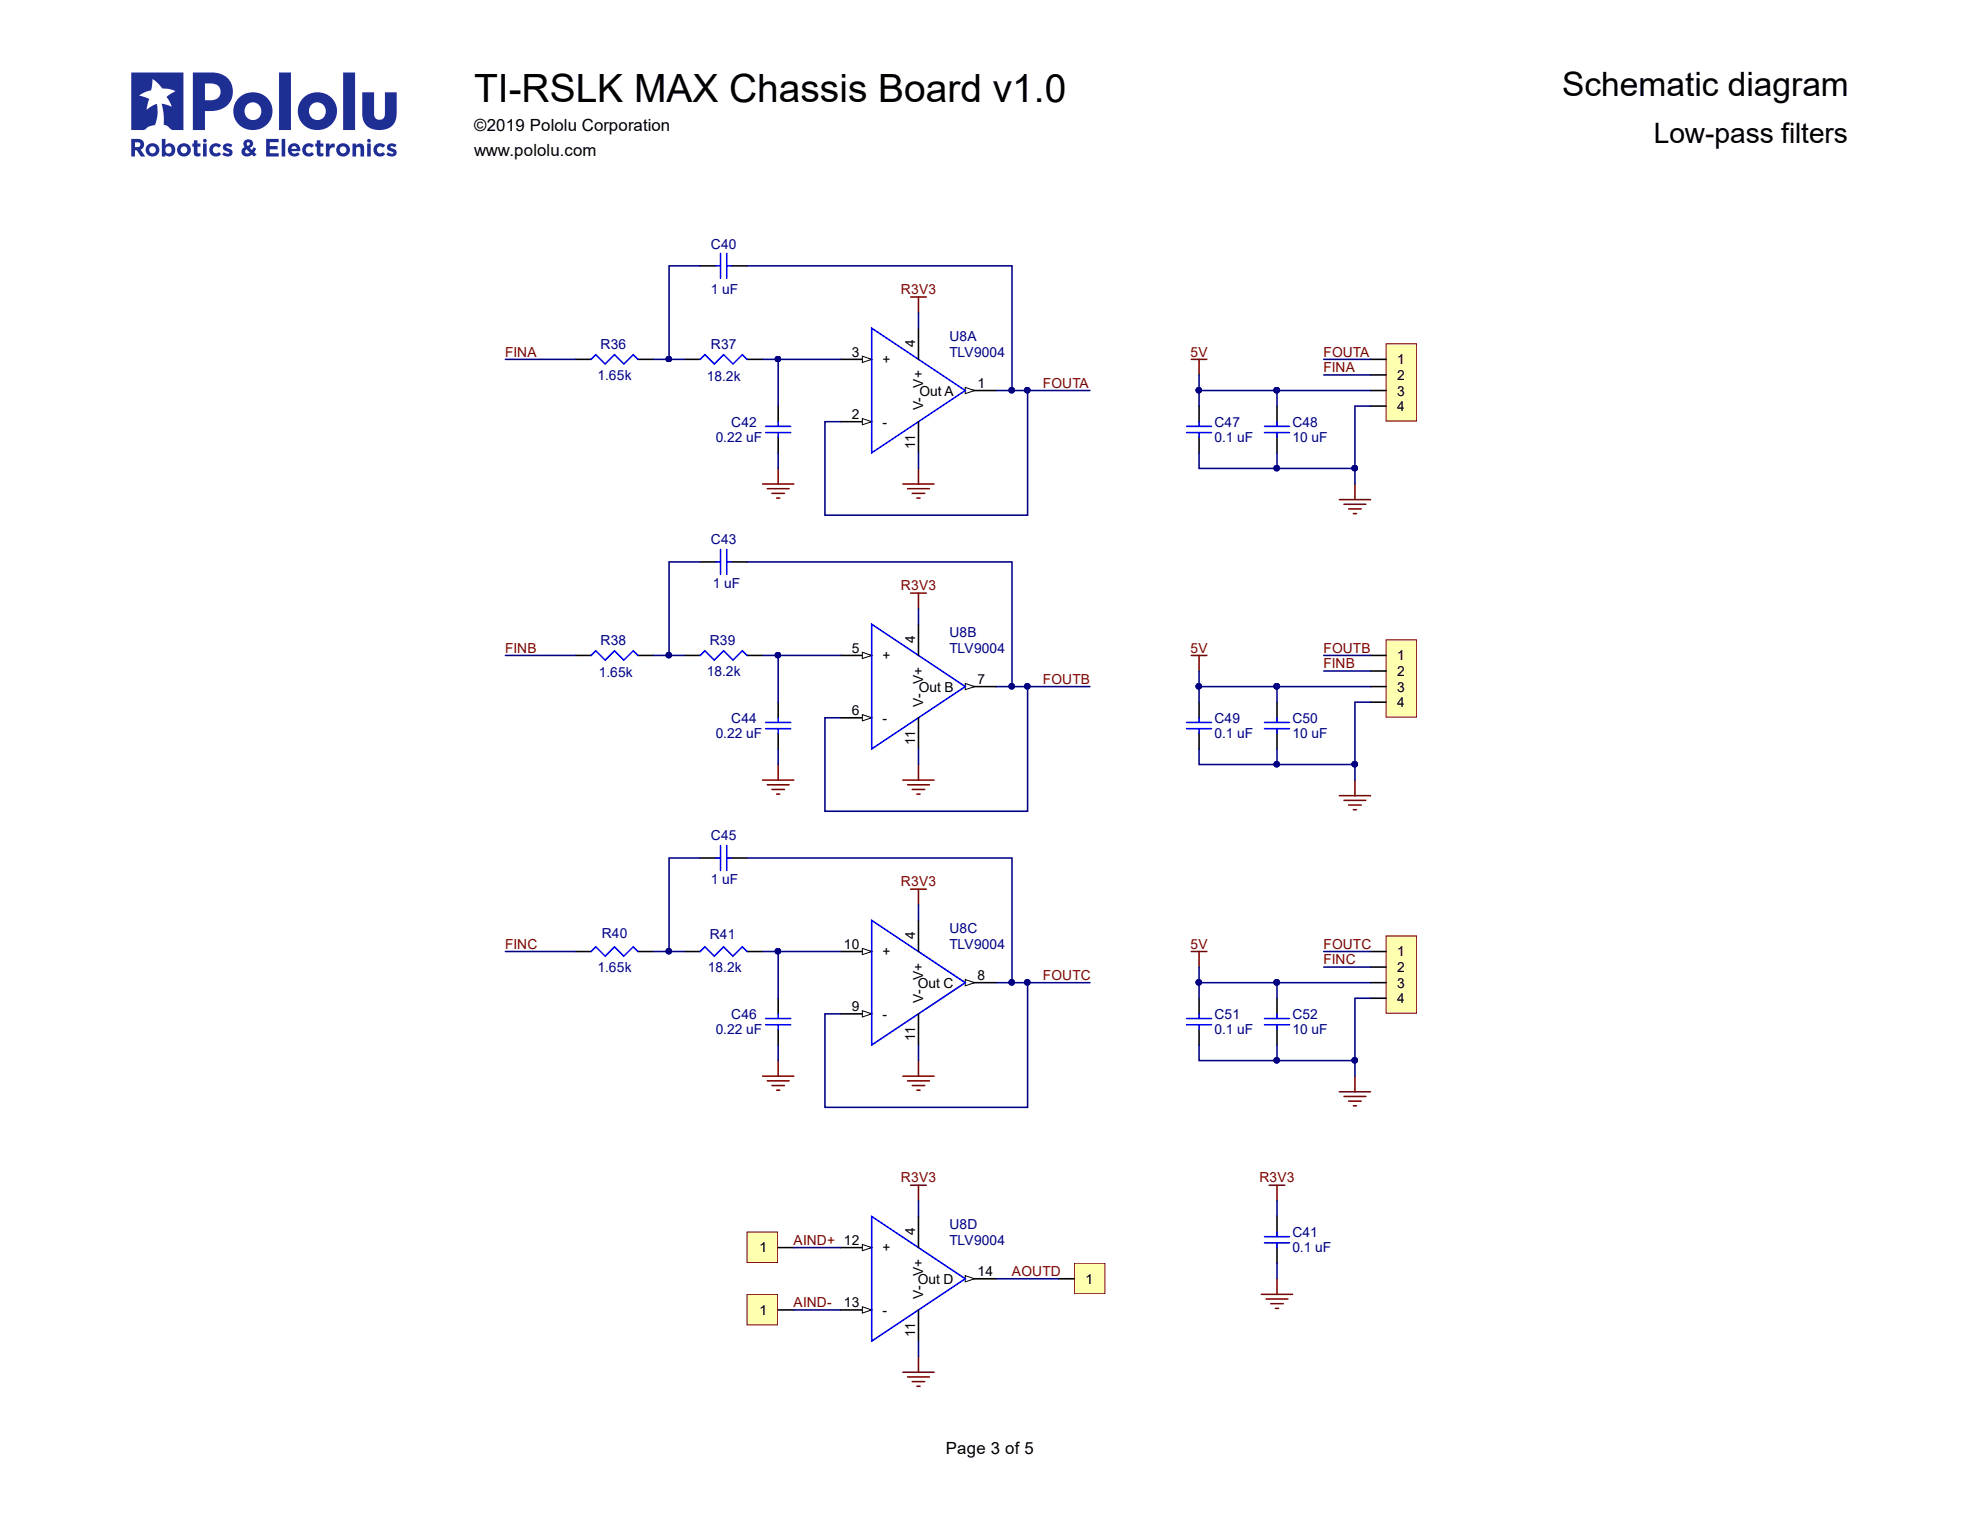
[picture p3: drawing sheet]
<svg xmlns="http://www.w3.org/2000/svg" width="279mm" height="216mm" viewBox="0 0 279 216" stroke-linecap="round" stroke-linejoin="round" font-family="sans-serif">
<path d="M136.2 55.1h4.4" fill="none" stroke="#000" stroke-width=".22"/>
<path d="M136.2 54.7l1.3 .4-1.3 .4z" fill="#fff"/>
<path d="M136.2 54.7l1.3 .4-1.3 .4z" fill="none" stroke="#000" stroke-width=".14"/>
<path d="M118.6 59.5h4.4" fill="none" stroke="#000" stroke-width=".22"/>
<path d="M121.7 59.1l1.3 .4-1.3 .4z" fill="#fff"/>
<path d="M121.7 59.1l1.3 .4-1.3 .4z" fill="none" stroke="#000" stroke-width=".14"/>
<path d="M118.6 50.7h4.4" fill="none" stroke="#000" stroke-width=".22"/>
<path d="M121.7 50.3l1.3 .4-1.3 .4z" fill="#fff"/>
<path d="M121.7 50.3l1.3 .4-1.3 .4z" fill="none" stroke="#000" stroke-width=".14"/>
<path d="M123 46.3l13.2 8.8-13.2 8.8z" fill="none" stroke="#00f" stroke-width=".22"/>
<path d="M129.6 46.3v4.4M129.6 59.5v4.4M136.2 96.9h4.4" fill="none" stroke="#000" stroke-width=".22"/>
<path d="M136.2 96.4l1.3 .5-1.3 .4z" fill="#fff"/>
<path d="M136.2 96.4l1.3 .5-1.3 .4z" fill="none" stroke="#000" stroke-width=".14"/>
<path d="M118.6 101.3h4.4" fill="none" stroke="#000" stroke-width=".22"/>
<path d="M121.7 100.8l1.3 .5-1.3 .4z" fill="#fff"/>
<path d="M121.7 100.8l1.3 .5-1.3 .4z" fill="none" stroke="#000" stroke-width=".14"/>
<path d="M118.6 92.5h4.4" fill="none" stroke="#000" stroke-width=".22"/>
<path d="M121.7 92l1.3 .5-1.3 .4z" fill="#fff"/>
<path d="M121.7 92l1.3 .5-1.3 .4z" fill="none" stroke="#000" stroke-width=".14"/>
<path d="M123 88.1l13.2 8.8-13.2 8.8z" fill="none" stroke="#00f" stroke-width=".22"/>
<path d="M129.6 88.1v4.4M129.6 101.3v4.4M136.2 138.7h4.4" fill="none" stroke="#000" stroke-width=".22"/>
<path d="M136.2 138.2l1.3 .5-1.3 .4z" fill="#fff"/>
<path d="M136.2 138.2l1.3 .5-1.3 .4z" fill="none" stroke="#000" stroke-width=".14"/>
<path d="M118.6 143.1h4.4" fill="none" stroke="#000" stroke-width=".22"/>
<path d="M121.7 142.6l1.3 .5-1.3 .4z" fill="#fff"/>
<path d="M121.7 142.6l1.3 .5-1.3 .4z" fill="none" stroke="#000" stroke-width=".14"/>
<path d="M118.6 134.3h4.4" fill="none" stroke="#000" stroke-width=".22"/>
<path d="M121.7 133.8l1.3 .5-1.3 .4z" fill="#fff"/>
<path d="M121.7 133.8l1.3 .5-1.3 .4z" fill="none" stroke="#000" stroke-width=".14"/>
<path d="M123 129.9l13.2 8.8-13.2 8.8z" fill="none" stroke="#00f" stroke-width=".22"/>
<path d="M129.6 129.9v4.4M129.6 143.1v4.4M136.2 180.4h4.4" fill="none" stroke="#000" stroke-width=".22"/>
<path d="M136.2 180l1.3 .4-1.3 .5z" fill="#fff"/>
<path d="M136.2 180l1.3 .4-1.3 .5z" fill="none" stroke="#000" stroke-width=".14"/>
<path d="M118.6 184.8h4.4" fill="none" stroke="#000" stroke-width=".22"/>
<path d="M121.7 184.4l1.3 .4-1.3 .5z" fill="#fff"/>
<path d="M121.7 184.4l1.3 .4-1.3 .5z" fill="none" stroke="#000" stroke-width=".14"/>
<path d="M118.6 176h4.4" fill="none" stroke="#000" stroke-width=".22"/>
<path d="M121.7 175.6l1.3 .4-1.3 .5z" fill="#fff"/>
<path d="M121.7 175.6l1.3 .4-1.3 .5z" fill="none" stroke="#000" stroke-width=".14"/>
<g fill="none" stroke="#00f" stroke-width=".22">
<path d="M101 37.5h.7M101.7 35.8v3.5M102.6 35.8v3.5M102.6 37.5h.6M83.4 50.7l.7-.7 1.3 1.4 1.3-1.4 1.3 1.4 1.4-1.4 .6 .7M98.8 50.7l.7-.7 1.3 1.4 1.3-1.4 1.3 1.4 1.4-1.4 .6 .7M109.8 59.5v.7M101 79.3h.7M101.7 77.5v3.6M102.6 77.5v3.6M102.6 79.3h.6M108.1 61h3.5"/>
<path d="M108.1 60.2h3.5M109.8 61v.7M83.4 92.5l.7-.7 1.3 1.3 1.3-1.3 1.3 1.3 1.4-1.3 .6 .7M98.8 92.5l.7-.7 1.3 1.3 1.3-1.3 1.3 1.3 1.4-1.3 .6 .7M101.7 119.3v3.5M102.6 119.3v3.5M108.1 102.8h3.5M108.1 101.9h3.5M109.8 101.3v.6M109.8 102.8v.7M83.4 134.3l.7-.7 1.3 1.3 1.3-1.3 1.3 1.3 1.4-1.3 .6 .7M98.8 134.3l.7-.7 1.3 1.3 1.3-1.3 1.3 1.3 1.4-1.3 .6 .7"/>
<path d="M101 121.1h.7M102.6 121.1h.6M108.1 144.6h3.5M108.1 143.7h3.5M109.8 143.1v.6M109.8 144.6v.7M123 171.7l13.2 8.7-13.2 8.8zM178.4 174.5h3.6M178.4 175.4h3.6M180.2 173.9v.6M180.2 175.4v.6"/>
</g>
<g fill="none" stroke="#000" stroke-width=".22">
<path d="M98.8 37.5h2.2M103.2 37.5h2.2M81.2 50.7h2.2M90 50.7h2.2M96.6 50.7h2.2M105.4 50.7h2.2M109.8 57.3v2.2M98.8 79.3h2.2M103.2 79.3h2.2M109.8 61.7v2.2M81.2 92.5h2.2M90 92.5h2.2"/>
<path d="M96.6 92.5h2.2M105.4 92.5h2.2M109.8 99.1v2.2M109.8 103.5v2.2M81.2 134.3h2.2M90 134.3h2.2M96.6 134.3h2.2M98.8 121.1h2.2M103.2 121.1h2.2M105.4 134.3h2.2M109.8 140.9v2.2M109.8 145.3v2.2"/>
<path d="M129.6 171.7v4.3M180.2 171.7v2.2M180.2 176v2.2M129.6 184.8v4.4"/>
</g>
<g fill="none" stroke="#800000" stroke-width=".22">
<path d="M128.5 41.9h2.2M129.6 41.9v2.2M107.6 68.3h4.4M108.3 69h3.1M108.9 69.6h1.8M109.6 70.3h.4M109.8 66.1v2.2M127.4 68.3h4.4M128.1 69h3M128.7 69.6h1.8M129.4 70.3h.4M129.6 66.1v2.2"/>
<path d="M128.5 83.7h2.2M129.6 83.7v2.2M107.6 110.1h4.4M108.3 110.7h3.1M108.9 111.4h1.8M109.6 112.1h.4M109.8 107.9v2.2M127.4 110.1h4.4M128.1 110.7h3M128.7 111.4h1.8M129.4 112.1h.4M129.6 107.9v2.2"/>
<path d="M128.5 125.5h2.2M129.6 125.5v2.2M107.6 151.9h4.4M108.3 152.5h3.1M108.9 153.2h1.8M109.6 153.8h.4M109.8 149.7v2.2M127.4 151.9h4.4M128.1 152.5h3M128.7 153.2h1.8M129.4 153.8h.4M129.6 149.7v2.2"/>
<path d="M128.5 167.3h2.2M129.6 167.3v2.2M179.1 167.3h2.2M180.2 167.3v2.2M127.4 193.6h4.4M128.1 194.3h3M128.7 195h1.8M129.4 195.6h.4M129.6 191.4v2.2M178 182.6h4.4M178.7 183.3h3M179.3 184h1.8"/>
<path d="M180 184.6h.4M180.2 180.4v2.2"/>
</g>
<path d="M195.6 48.5h4.3v10.9h-4.3z" fill="#ffffb0"/>
<path d="M195.6 48.5h4.3v10.9h-4.3z" fill="none" stroke="#800000" stroke-width=".14"/>
<path d="M193.4 50.7h2.2M193.4 52.9h2.2M193.4 55.1h2.2M193.4 57.3h2.2" fill="none" stroke="#000" stroke-width=".22"/>
<path d="M195.6 90.3h4.3v10.9h-4.3z" fill="#ffffb0"/>
<path d="M195.6 90.3h4.3v10.9h-4.3z" fill="none" stroke="#800000" stroke-width=".14"/>
<path d="M193.4 92.5h2.2M193.4 94.7h2.2M193.4 96.9h2.2M193.4 99.1h2.2" fill="none" stroke="#000" stroke-width=".22"/>
<path d="M195.6 132.1h4.3v10.9h-4.3z" fill="#ffffb0"/>
<path d="M195.6 132.1h4.3v10.9h-4.3z" fill="none" stroke="#800000" stroke-width=".14"/>
<g fill="none" stroke="#000" stroke-width=".22">
<path d="M169.2 57.3v2.2M180.2 57.3v2.2M169.2 61.7v2.2M180.2 61.7v2.2M169.2 99.1v2.2M180.2 99.1v2.2M169.2 103.5v2.2M180.2 103.5v2.2M193.4 134.3h2.2M193.4 136.5h2.2M193.4 138.7h2.2M169.2 140.9v2.2"/>
<path d="M169.2 145.3v2.2M180.2 140.9v2.2M180.2 145.3v2.2M193.4 140.9h2.2"/>
</g>
<g fill="none" stroke="#800000" stroke-width=".22">
<path d="M168.1 50.7h2.2M169.2 50.7v2.2M189 70.5h4.4M189.7 71.2h3M190.3 71.8h1.8M191 72.5h.4M191.2 68.3v2.2M168.1 92.5h2.2M169.2 92.5v2.2M189 112.3h4.4M189.7 112.9h3M190.3 113.6h1.8"/>
<path d="M191 114.3h.4M191.2 110.1v2.2M168.1 134.3h2.2M169.2 134.3v2.2M189 154.1h4.4M189.7 154.7h3M190.3 155.4h1.8M191 156h.4M191.2 151.9v2.2"/>
</g>
<g fill="none" stroke="#00f" stroke-width=".22">
<path d="M169.2 59.5v.7M180.2 59.5v.7M167.4 60.2h3.6M167.4 61h3.6M169.2 61v.7M178.4 60.2h3.6M178.4 61h3.6M180.2 61v.7M167.4 101.9h3.6M167.4 102.8h3.6M169.2 101.3v.6M169.2 102.8v.7"/>
<path d="M178.4 101.9h3.6M178.4 102.8h3.6M180.2 101.3v.6M180.2 102.8v.7M167.4 143.7h3.6M167.4 144.6h3.6M169.2 143.1v.6M169.2 144.6v.7M178.4 143.7h3.6M178.4 144.6h3.6M180.2 143.1v.6M180.2 144.6v.7"/>
</g>
<path d="M105.4 173.9h4.3v4.3h-4.3z" fill="#ffffb0"/>
<path d="M105.4 173.9h4.3v4.3h-4.3z" fill="none" stroke="#800000" stroke-width=".14"/>
<path d="M109.8 176h2.2" fill="none" stroke="#000" stroke-width=".22"/>
<path d="M105.4 182.6h4.3v4.4h-4.3z" fill="#ffffb0"/>
<path d="M105.4 182.6h4.3v4.4h-4.3z" fill="none" stroke="#800000" stroke-width=".14"/>
<path d="M109.8 184.8h2.2" fill="none" stroke="#000" stroke-width=".22"/>
<path d="M151.6 178.2h4.3v4.4h-4.3z" fill="#ffffb0"/>
<path d="M151.6 178.2h4.3v4.4h-4.3z" fill="none" stroke="#800000" stroke-width=".14"/>
<path d="M149.4 180.4h2.2" fill="none" stroke="#000" stroke-width=".22"/>
<path d="M98.8 37.5h-4.4v13.2M71.3 50.7h9.9M129.6 44.1v2.2M129.6 63.9v2.2M129.6 85.9v2.2M129.6 105.7v2.2M129.6 127.7v2.2M129.6 147.5v2.2M129.6 169.5v2.2M180.2 169.5v2.2M180.2 178.2v2.2M129.6 189.2v2.2" fill="none" stroke="#000080" stroke-width=".22"/>
<circle cx="94.4" cy="50.7" r=".4" fill="#000080"/>
<circle cx="94.4" cy="50.7" r=".4" fill="none" stroke="#000080" stroke-width=".14"/>
<path d="M109.8 50.7v6.6" fill="none" stroke="#000080" stroke-width=".22"/>
<circle cx="109.8" cy="50.7" r=".4" fill="#000080"/>
<circle cx="109.8" cy="50.7" r=".4" fill="none" stroke="#000080" stroke-width=".14"/>
<path d="M105.4 37.5h37.4v17.6h-2.2M109.8 63.9v2.2" fill="none" stroke="#000080" stroke-width=".22"/>
<circle cx="142.8" cy="55.1" r=".4" fill="#000080"/>
<circle cx="142.8" cy="55.1" r=".4" fill="none" stroke="#000080" stroke-width=".14"/>
<path d="M145 55.1v17.6h-28.6v-13.2h2.2" fill="none" stroke="#000080" stroke-width=".22"/>
<circle cx="145" cy="55.1" r=".4" fill="#000080"/>
<circle cx="145" cy="55.1" r=".4" fill="none" stroke="#000080" stroke-width=".14"/>
<path d="M98.8 79.3h-4.4v13.2M71.3 92.5h9.9" fill="none" stroke="#000080" stroke-width=".22"/>
<circle cx="94.4" cy="92.4" r=".4" fill="#000080"/>
<circle cx="94.4" cy="92.4" r=".4" fill="none" stroke="#000080" stroke-width=".14"/>
<path d="M109.8 92.5v6.6" fill="none" stroke="#000080" stroke-width=".22"/>
<circle cx="109.8" cy="92.4" r=".4" fill="#000080"/>
<circle cx="109.8" cy="92.4" r=".4" fill="none" stroke="#000080" stroke-width=".14"/>
<path d="M105.4 79.3h37.4v17.6h-2.2M109.8 105.7v2.2" fill="none" stroke="#000080" stroke-width=".22"/>
<circle cx="142.8" cy="96.8" r=".4" fill="#000080"/>
<circle cx="142.8" cy="96.8" r=".4" fill="none" stroke="#000080" stroke-width=".14"/>
<path d="M145 96.9v17.6h-28.6v-13.2h2.2" fill="none" stroke="#000080" stroke-width=".22"/>
<circle cx="145" cy="96.8" r=".4" fill="#000080"/>
<circle cx="145" cy="96.8" r=".4" fill="none" stroke="#000080" stroke-width=".14"/>
<path d="M71.3 134.3h9.9M98.8 121.1h-4.4v13.2" fill="none" stroke="#000080" stroke-width=".22"/>
<circle cx="94.4" cy="134.2" r=".4" fill="#000080"/>
<circle cx="94.4" cy="134.2" r=".4" fill="none" stroke="#000080" stroke-width=".14"/>
<path d="M109.8 134.3v6.6" fill="none" stroke="#000080" stroke-width=".22"/>
<circle cx="109.8" cy="134.2" r=".4" fill="#000080"/>
<circle cx="109.8" cy="134.2" r=".4" fill="none" stroke="#000080" stroke-width=".14"/>
<path d="M105.4 121.1h37.4v17.6h-2.2M109.8 147.5v2.2" fill="none" stroke="#000080" stroke-width=".22"/>
<circle cx="142.8" cy="138.6" r=".4" fill="#000080"/>
<circle cx="142.8" cy="138.6" r=".4" fill="none" stroke="#000080" stroke-width=".14"/>
<path d="M145 138.7v17.6h-28.6v-13.2h2.2" fill="none" stroke="#000080" stroke-width=".22"/>
<circle cx="145" cy="138.6" r=".4" fill="#000080"/>
<circle cx="145" cy="138.6" r=".4" fill="none" stroke="#000080" stroke-width=".14"/>
<path d="M186.8 50.7h6.6M186.8 52.9h6.6M180.2 63.9v2.2h11M186.8 92.5h6.6M186.8 94.7h6.6M186.8 134.3h6.6M186.8 136.5h6.6" fill="none" stroke="#000080" stroke-width=".22"/>
<circle cx="180.2" cy="66.1" r=".4" fill="#000080"/>
<circle cx="180.2" cy="66.1" r=".4" fill="none" stroke="#000080" stroke-width=".14"/>
<circle cx="191.2" cy="66.1" r=".4" fill="#000080"/>
<circle cx="191.2" cy="66.1" r=".4" fill="none" stroke="#000080" stroke-width=".14"/>
<path d="M180.2 55.1v2.2" fill="none" stroke="#000080" stroke-width=".22"/>
<circle cx="180.2" cy="55.1" r=".4" fill="#000080"/>
<circle cx="180.2" cy="55.1" r=".4" fill="none" stroke="#000080" stroke-width=".14"/>
<path d="M169.2 63.9v2.2h11" fill="none" stroke="#000080" stroke-width=".22"/>
<circle cx="180.2" cy="66.1" r=".4" fill="#000080"/>
<circle cx="180.2" cy="66.1" r=".4" fill="none" stroke="#000080" stroke-width=".14"/>
<path d="M180.2 55.1h-11v2.2" fill="none" stroke="#000080" stroke-width=".22"/>
<circle cx="169.2" cy="55.1" r=".4" fill="#000080"/>
<circle cx="169.2" cy="55.1" r=".4" fill="none" stroke="#000080" stroke-width=".14"/>
<circle cx="180.2" cy="55.1" r=".4" fill="#000080"/>
<circle cx="180.2" cy="55.1" r=".4" fill="none" stroke="#000080" stroke-width=".14"/>
<path d="M180.2 55.1h13.2" fill="none" stroke="#000080" stroke-width=".22"/>
<circle cx="180.2" cy="55.1" r=".4" fill="#000080"/>
<circle cx="180.2" cy="55.1" r=".4" fill="none" stroke="#000080" stroke-width=".14"/>
<path d="M169.2 52.9v2.2" fill="none" stroke="#000080" stroke-width=".22"/>
<circle cx="169.2" cy="55.1" r=".4" fill="#000080"/>
<circle cx="169.2" cy="55.1" r=".4" fill="none" stroke="#000080" stroke-width=".14"/>
<path d="M180.2 105.7v2.2h11" fill="none" stroke="#000080" stroke-width=".22"/>
<circle cx="180.2" cy="107.8" r=".4" fill="#000080"/>
<circle cx="180.2" cy="107.8" r=".4" fill="none" stroke="#000080" stroke-width=".14"/>
<circle cx="191.2" cy="107.8" r=".4" fill="#000080"/>
<circle cx="191.2" cy="107.8" r=".4" fill="none" stroke="#000080" stroke-width=".14"/>
<path d="M180.2 96.9v2.2" fill="none" stroke="#000080" stroke-width=".22"/>
<circle cx="180.2" cy="96.8" r=".4" fill="#000080"/>
<circle cx="180.2" cy="96.8" r=".4" fill="none" stroke="#000080" stroke-width=".14"/>
<path d="M169.2 105.7v2.2h11" fill="none" stroke="#000080" stroke-width=".22"/>
<circle cx="180.2" cy="107.8" r=".4" fill="#000080"/>
<circle cx="180.2" cy="107.8" r=".4" fill="none" stroke="#000080" stroke-width=".14"/>
<path d="M180.2 96.9h-11v2.2" fill="none" stroke="#000080" stroke-width=".22"/>
<circle cx="169.2" cy="96.8" r=".4" fill="#000080"/>
<circle cx="169.2" cy="96.8" r=".4" fill="none" stroke="#000080" stroke-width=".14"/>
<circle cx="180.2" cy="96.8" r=".4" fill="#000080"/>
<circle cx="180.2" cy="96.8" r=".4" fill="none" stroke="#000080" stroke-width=".14"/>
<path d="M180.2 96.9h13.2" fill="none" stroke="#000080" stroke-width=".22"/>
<circle cx="180.2" cy="96.8" r=".4" fill="#000080"/>
<circle cx="180.2" cy="96.8" r=".4" fill="none" stroke="#000080" stroke-width=".14"/>
<path d="M169.2 94.7v2.2" fill="none" stroke="#000080" stroke-width=".22"/>
<circle cx="169.2" cy="96.8" r=".4" fill="#000080"/>
<circle cx="169.2" cy="96.8" r=".4" fill="none" stroke="#000080" stroke-width=".14"/>
<path d="M180.2 147.5v2.2h11" fill="none" stroke="#000080" stroke-width=".22"/>
<circle cx="180.2" cy="149.6" r=".4" fill="#000080"/>
<circle cx="180.2" cy="149.6" r=".4" fill="none" stroke="#000080" stroke-width=".14"/>
<circle cx="191.2" cy="149.6" r=".4" fill="#000080"/>
<circle cx="191.2" cy="149.6" r=".4" fill="none" stroke="#000080" stroke-width=".14"/>
<path d="M180.2 138.7v2.2" fill="none" stroke="#000080" stroke-width=".22"/>
<circle cx="180.2" cy="138.6" r=".4" fill="#000080"/>
<circle cx="180.2" cy="138.6" r=".4" fill="none" stroke="#000080" stroke-width=".14"/>
<path d="M169.2 147.5v2.2h11" fill="none" stroke="#000080" stroke-width=".22"/>
<circle cx="180.2" cy="149.6" r=".4" fill="#000080"/>
<circle cx="180.2" cy="149.6" r=".4" fill="none" stroke="#000080" stroke-width=".14"/>
<path d="M180.2 138.7h-11v2.2" fill="none" stroke="#000080" stroke-width=".22"/>
<circle cx="169.2" cy="138.6" r=".4" fill="#000080"/>
<circle cx="169.2" cy="138.6" r=".4" fill="none" stroke="#000080" stroke-width=".14"/>
<circle cx="180.2" cy="138.6" r=".4" fill="#000080"/>
<circle cx="180.2" cy="138.6" r=".4" fill="none" stroke="#000080" stroke-width=".14"/>
<path d="M180.2 138.7h13.2" fill="none" stroke="#000080" stroke-width=".22"/>
<circle cx="180.2" cy="138.6" r=".4" fill="#000080"/>
<circle cx="180.2" cy="138.6" r=".4" fill="none" stroke="#000080" stroke-width=".14"/>
<path d="M169.2 136.5v2.2" fill="none" stroke="#000080" stroke-width=".22"/>
<circle cx="169.2" cy="138.6" r=".4" fill="#000080"/>
<circle cx="169.2" cy="138.6" r=".4" fill="none" stroke="#000080" stroke-width=".14"/>
<path d="M92.2 134.3h4.4M112 176h6.6M112 184.8h6.6M140.6 180.4h8.8" fill="none" stroke="#000080" stroke-width=".22"/>
<circle cx="94.4" cy="134.2" r=".4" fill="#000080"/>
<circle cx="94.4" cy="134.2" r=".4" fill="none" stroke="#000080" stroke-width=".14"/>
<path d="M92.2 92.5h4.4" fill="none" stroke="#000080" stroke-width=".22"/>
<circle cx="94.4" cy="92.4" r=".4" fill="#000080"/>
<circle cx="94.4" cy="92.4" r=".4" fill="none" stroke="#000080" stroke-width=".14"/>
<path d="M92.2 50.7h4.4" fill="none" stroke="#000080" stroke-width=".22"/>
<circle cx="94.4" cy="50.7" r=".4" fill="#000080"/>
<circle cx="94.4" cy="50.7" r=".4" fill="none" stroke="#000080" stroke-width=".14"/>
<path d="M107.6 134.3h11" fill="none" stroke="#000080" stroke-width=".22"/>
<circle cx="109.8" cy="134.2" r=".4" fill="#000080"/>
<circle cx="109.8" cy="134.2" r=".4" fill="none" stroke="#000080" stroke-width=".14"/>
<path d="M107.6 92.5h11" fill="none" stroke="#000080" stroke-width=".22"/>
<circle cx="109.8" cy="92.4" r=".4" fill="#000080"/>
<circle cx="109.8" cy="92.4" r=".4" fill="none" stroke="#000080" stroke-width=".14"/>
<path d="M107.6 50.7h11" fill="none" stroke="#000080" stroke-width=".22"/>
<circle cx="109.8" cy="50.7" r=".4" fill="#000080"/>
<circle cx="109.8" cy="50.7" r=".4" fill="none" stroke="#000080" stroke-width=".14"/>
<path d="M142.8 138.7h11" fill="none" stroke="#000080" stroke-width=".22"/>
<circle cx="142.8" cy="138.6" r=".4" fill="#000080"/>
<circle cx="142.8" cy="138.6" r=".4" fill="none" stroke="#000080" stroke-width=".14"/>
<circle cx="145" cy="138.6" r=".4" fill="#000080"/>
<circle cx="145" cy="138.6" r=".4" fill="none" stroke="#000080" stroke-width=".14"/>
<path d="M142.8 96.9h11" fill="none" stroke="#000080" stroke-width=".22"/>
<circle cx="142.8" cy="96.8" r=".4" fill="#000080"/>
<circle cx="142.8" cy="96.8" r=".4" fill="none" stroke="#000080" stroke-width=".14"/>
<circle cx="145" cy="96.8" r=".4" fill="#000080"/>
<circle cx="145" cy="96.8" r=".4" fill="none" stroke="#000080" stroke-width=".14"/>
<path d="M142.8 55.1h11" fill="none" stroke="#000080" stroke-width=".22"/>
<circle cx="142.8" cy="55.1" r=".4" fill="#000080"/>
<circle cx="142.8" cy="55.1" r=".4" fill="none" stroke="#000080" stroke-width=".14"/>
<circle cx="145" cy="55.1" r=".4" fill="#000080"/>
<circle cx="145" cy="55.1" r=".4" fill="none" stroke="#000080" stroke-width=".14"/>
<path d="M193.4 140.9h-2.2v11" fill="none" stroke="#000080" stroke-width=".22"/>
<circle cx="191.2" cy="149.6" r=".4" fill="#000080"/>
<circle cx="191.2" cy="149.6" r=".4" fill="none" stroke="#000080" stroke-width=".14"/>
<path d="M193.4 99.1h-2.2v11" fill="none" stroke="#000080" stroke-width=".22"/>
<circle cx="191.2" cy="107.8" r=".4" fill="#000080"/>
<circle cx="191.2" cy="107.8" r=".4" fill="none" stroke="#000080" stroke-width=".14"/>
<path d="M193.4 57.3h-2.2v11" fill="none" stroke="#000080" stroke-width=".22"/>
<circle cx="191.2" cy="66.1" r=".4" fill="#000080"/>
<circle cx="191.2" cy="66.1" r=".4" fill="none" stroke="#000080" stroke-width=".14"/>
<text font-size="8.1" fill="#1e2f94" x="18.5" y="18.3">R</text>
<text font-size="5.5" x="66.9" y="14.4">TI-RSLK MAX Chassis Board v1.0</text>
<text font-size="4.7" x="220.4" y="13.6">Schematic diagram</text>
<text font-size="4" x="233.4" y="20.2">Low-pass filters</text>
<g font-size="2.4">
<text x="66.9" y="18.5">©2019 Pololu Corporation</text>
<text x="66.9" y="22.1">www.pololu.com</text>
<text x="133.5" y="205.2">Page 3 of 5</text>
</g>
<g font-size="1.9" fill="#000080">
<text x="100.3" y="35.1">C40</text>
<text x="100.3" y="41.5">1 uF</text>
<text x="84.3" y="53.6">1.65k</text>
<text x="84.8" y="49.2">R36</text>
<text x="99.7" y="53.8">18.2k</text>
<text x="100.3" y="49.2">R37</text>
<text x="134" y="48.1">U8A</text>
<text x="134" y="50.3">TLV9004</text>
<text x="101" y="62.4">0.22 uF</text>
<text x="103.2" y="60.2">C42</text>
<text x="171.4" y="62.4">0.1 uF</text>
<text x="171.4" y="60.2">C47</text>
<text x="182.4" y="62.4">10 uF</text>
<text x="182.4" y="60.2">C48</text>
<text x="100.3" y="76.7">C43</text>
<text x="100.6" y="83">1 uF</text>
<text x="134" y="89.9">U8B</text>
<text x="84.5" y="95.6">1.65k</text>
<text x="84.8" y="91">R38</text>
<text x="99.7" y="95.4">18.2k</text>
<text x="100.1" y="91">R39</text>
<text x="134" y="92.1">TLV9004</text>
<text x="103.2" y="102">C44</text>
<text x="171.4" y="102">C49</text>
<text x="182.4" y="102">C50</text>
<text x="101" y="104.2">0.22 uF</text>
<text x="171.4" y="104.2">0.1 uF</text>
<text x="182.4" y="104.2">10 uF</text>
<text x="100.3" y="118.5">C45</text>
<text x="100.3" y="124.8">1 uF</text>
<text x="134" y="131.7">U8C</text>
<text x="84.3" y="137.2">1.65k</text>
<text x="84.9" y="132.3">R40</text>
<text x="99.9" y="137.2">18.2k</text>
<text x="100.1" y="132.5">R41</text>
<text x="134" y="133.9">TLV9004</text>
<text x="103.2" y="143.8">C46</text>
<text x="171.4" y="143.8">C51</text>
<text x="182.4" y="143.8">C52</text>
<text x="101" y="146">0.22 uF</text>
<text x="171.4" y="146">0.1 uF</text>
<text x="182.4" y="146">10 uF</text>
<text x="134" y="173.4">U8D</text>
<text x="134" y="175.6">TLV9004</text>
<text x="182.4" y="176.7">0.1 uF</text>
<text x="182.4" y="174.5">C41</text>
</g>
<g font-size="1.9" fill="#800000">
<text x="127.1" y="41.5">R3V3</text>
<text x="71.3" y="50.3">FINA</text>
<text x="168" y="50.3">5V</text>
<text x="186.8" y="50.3">FOUTA</text>
<text x="186.8" y="52.5">FINA</text>
<text x="147.2" y="54.7">FOUTA</text>
<text x="127.1" y="83.3">R3V3</text>
<text x="71.3" y="92.1">FINB</text>
<text x="168" y="92.1">5V</text>
<text x="186.8" y="92.1">FOUTB</text>
<text x="186.8" y="94.3">FINB</text>
<text x="147.2" y="96.5">FOUTB</text>
<text x="127.1" y="125.1">R3V3</text>
<text x="71.3" y="133.9">FINC</text>
<text x="168" y="133.9">5V</text>
<text x="186.8" y="136.1">FINC</text>
<text x="186.8" y="133.9">FOUTC</text>
<text x="147.2" y="138.3">FOUTC</text>
<text x="127.1" y="166.8">R3V3</text>
<text x="177.7" y="166.8">R3V3</text>
<text x="112" y="175.6">AIND+ 12</text>
<text x="112" y="184.4">AIND-</text>
<text x="142.8" y="180">AOUTD</text>
</g>
<g font-size="1.9">
<text x="120.2" y="50.3">3</text>
<text x="124.5" y="51.4">+</text>
<text x="129.2" y="49" transform="rotate(-90 129.2 49)">4</text>
<text x="197.2" y="51.4">1</text>
<text x="197.2" y="53.6">2</text>
<text x="120.2" y="59.1">2</text>
<text x="129.8" y="55.8">Out A</text>
<text x="130.3" y="57.9" transform="rotate(-90 130.3 57.9)">V-</text>
<text x="130.3" y="54.7" transform="rotate(-90 130.3 54.7)">V+</text>
<text x="138" y="54.7">1</text>
<text x="197.2" y="55.8">3</text>
<text x="197.2" y="58">4</text>
<text x="124.5" y="60.2">-</text>
<text x="129.2" y="63.3" transform="rotate(-90 129.2 63.3)">11</text>
<text x="120.2" y="92.1">5</text>
<text x="124.5" y="93.2">+</text>
<text x="129.2" y="90.7" transform="rotate(-90 129.2 90.7)">4</text>
<text x="197.2" y="93.2">1</text>
<text x="197.2" y="95.4">2</text>
<text x="120.2" y="100.9">6</text>
<text x="124.5" y="102">-</text>
<text x="129.7" y="97.6">Out B</text>
<text x="130.3" y="99.8" transform="rotate(-90 130.3 99.8)">V-</text>
<text x="130.3" y="96.5" transform="rotate(-90 130.3 96.5)">V+</text>
<text x="138" y="96.5">7</text>
<text x="197.2" y="97.6">3</text>
<text x="197.2" y="99.8">4</text>
<text x="129.2" y="105.1" transform="rotate(-90 129.2 105.1)">11</text>
<text x="119.1" y="133.9">10</text>
<text x="124.5" y="135">+</text>
<text x="129.2" y="132.5" transform="rotate(-90 129.2 132.5)">4</text>
<text x="197.2" y="135">1</text>
<text x="197.2" y="137.2">2</text>
<text x="120.2" y="142.7">9</text>
<text x="124.5" y="143.8">-</text>
<text x="129.5" y="139.4">Out C</text>
<text x="130.3" y="141.6" transform="rotate(-90 130.3 141.6)">V-</text>
<text x="130.3" y="138.3" transform="rotate(-90 130.3 138.3)">V+</text>
<text x="138" y="138.3">8</text>
<text x="197.2" y="139.4">3</text>
<text x="197.2" y="141.6">4</text>
<text x="129.2" y="146.9" transform="rotate(-90 129.2 146.9)">11</text>
<text x="107.2" y="176.7">1</text>
<text x="124.5" y="176.7">+</text>
<text x="129.2" y="174.3" transform="rotate(-90 129.2 174.3)">4</text>
<text x="107.2" y="185.5">1</text>
<text x="119.1" y="184.4">13</text>
<text x="124.5" y="185.5">-</text>
<text x="129.5" y="181.1">Out D</text>
<text x="130.3" y="183.3" transform="rotate(-90 130.3 183.3)">V-</text>
<text x="130.3" y="180" transform="rotate(-90 130.3 180)">V+</text>
<text x="138" y="180">14</text>
<text x="153.2" y="181.1">1</text>
<text x="129.2" y="188.7" transform="rotate(-90 129.2 188.7)">11</text>
</g>
</svg>
